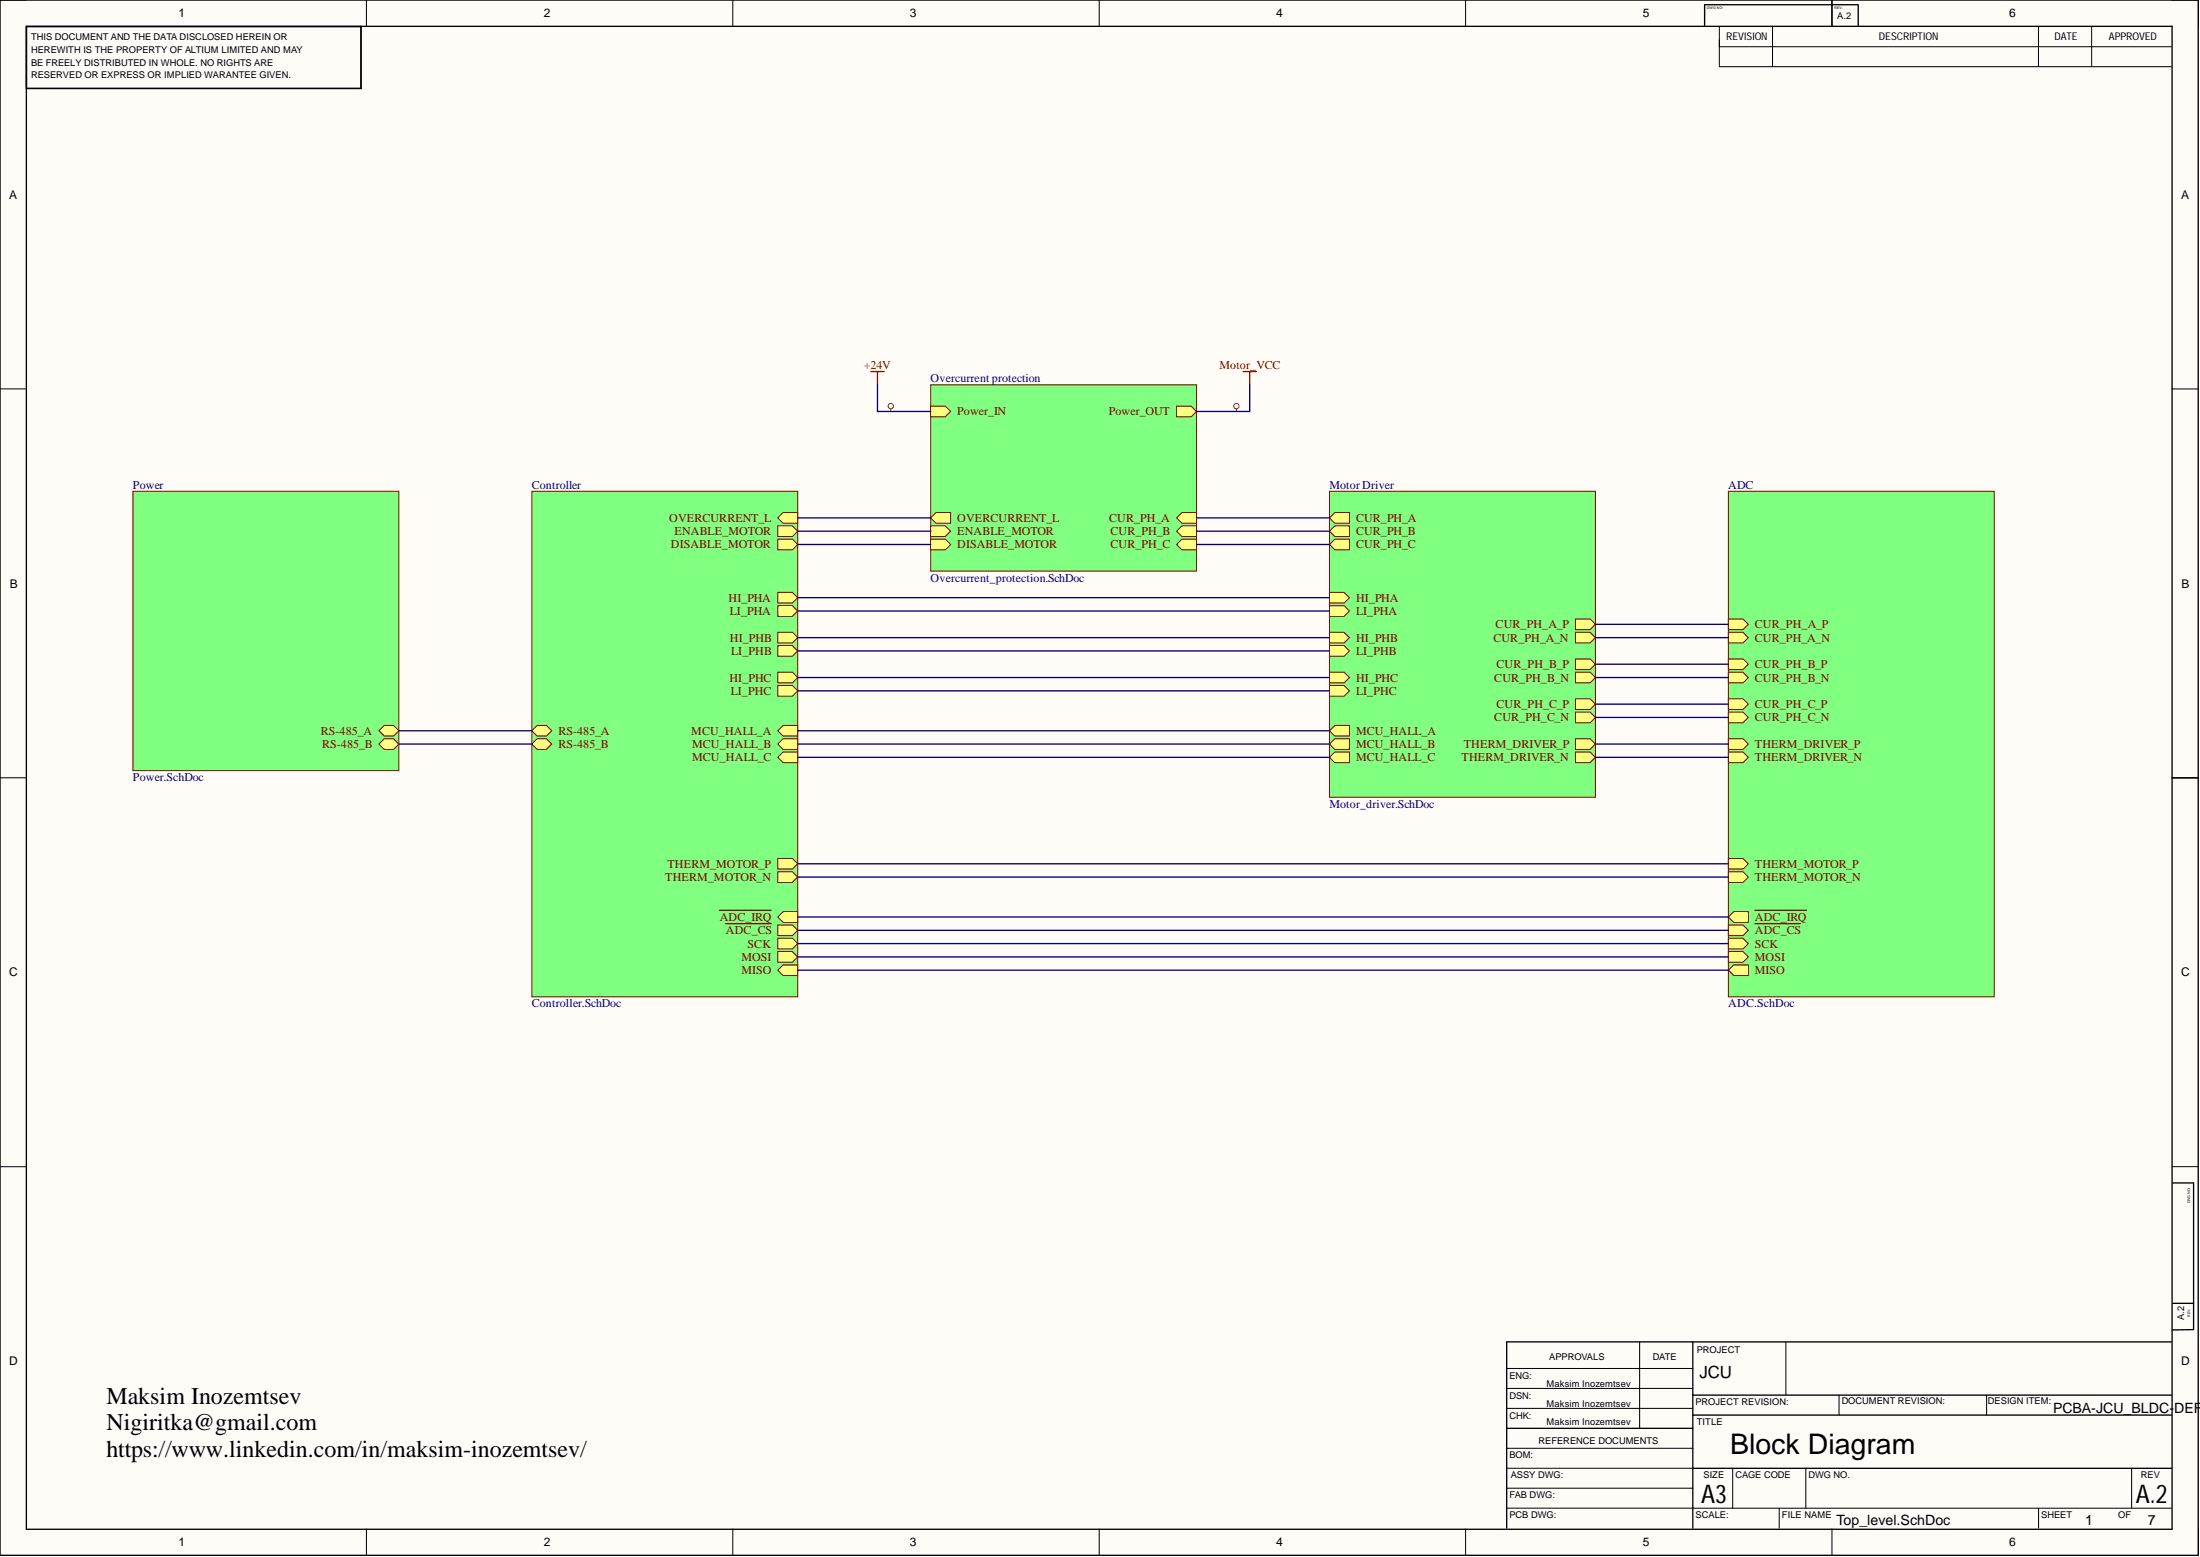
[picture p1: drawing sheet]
<svg xmlns="http://www.w3.org/2000/svg" width="420mm" height="297mm" viewBox="0 0 420 297" stroke-linecap="round" stroke-linejoin="round" font-family="sans-serif">
<g fill="#fffcf8">
<path d="M0 0h419.5v296.8h-419.5z" fill-rule="evenodd"/>
<path d="M5.1 5.1h409.3v286.6h-409.3z" fill-rule="evenodd"/>
</g>
<g fill="none" stroke="#000" stroke-width=".19">
<path d="M0 0h5.1M69.9 0v5.1M139.8 0v5.1M209.8 0v5.1M279.7 0v5.1M328.1 5.1v7.6M328.1 8.9h86.3M328.1 12.7h86.3M338.2 5.1v7.6M349.6 0v5.1M389 5.1v7.6M399.1 5.1v7.6"/>
<path d="M414.4 0h5.1v5.1M0 74.2h5.1M414.4 74.2h5.1M0 148.4h5.1M414.4 148.4h5.1M0 222.6h5.1M414.4 222.6h5.1M312.9 256v16.5M340.8 256v10.1M287.5 264.9h35.5M287.5 261.1h35.5M287.5 268.7h35.5"/>
<path d="M287.5 276.3h35.5M350.9 266.2v3.8M379.1 266.2v3.8M69.9 291.7v5.1M139.8 291.7v5.1M209.8 291.7v5.1M279.7 291.7v5.1M287.5 287.7h126.9M287.5 280.1h35.5M287.5 283.9h35.5M330.6 280.1v7.6M339.5 287.7v3.8"/>
<path d="M344.6 280.1v7.6M349.6 291.7v5.1M389 287.7v3.8M406.8 280.1v7.6M419.5 291.7v5.1"/>
</g>
<g fill="none" stroke="#000" stroke-width=".25">
<path d="M0 0h419.5v296.7h-419.5zM5 5.1h63.9v11.8h-63.9zM325.3 .9v4M325.3 .9h29.3M349.6 0v5M354.6 1v4M414.5 148.4h5M414.6 225.7h4v28h-4.1M323 256v35.5M414.4 256h-126.9v35.5M414.6 248.6h4M287.5 272.5h35.5"/>
<path d="M323 266.2h91.4M323 270h91.4M5 291.7v-286.7h409.5v286.7h-409.5M323 280.1h91.4"/>
</g>
<path d="M253.7 93.7h50.7v58.4h-50.7z" fill-rule="evenodd" fill="#80ff80"/>
<path d="M253.7 93.7h50.7v58.4h-50.7z" fill="none" stroke="#800000" stroke-width=".19"/>
<path d="M253.7 113h2.8l1 1-1 1h-2.8z" fill-rule="evenodd" fill="#ffff80"/>
<path d="M253.7 113h2.8l1 1-1 1h-2.8z" fill="none" stroke="#800000" stroke-width=".19"/>
<path d="M253.7 120.6h2.8l1 1-1 1.1h-2.8z" fill-rule="evenodd" fill="#ffff80"/>
<path d="M253.7 120.6h2.8l1 1-1 1.1h-2.8z" fill="none" stroke="#800000" stroke-width=".19"/>
<path d="M300.6 118.1h2.8l1 1-1 1h-2.8z" fill-rule="evenodd" fill="#ffff80"/>
<path d="M300.6 118.1h2.8l1 1-1 1h-2.8z" fill="none" stroke="#800000" stroke-width=".19"/>
<path d="M253.7 130.8h2.8l1 1-1 1h-2.8z" fill-rule="evenodd" fill="#ffff80"/>
<path d="M253.7 130.8h2.8l1 1-1 1h-2.8z" fill="none" stroke="#800000" stroke-width=".19"/>
<path d="M300.6 125.7h2.8l1 1-1 1h-2.8z" fill-rule="evenodd" fill="#ffff80"/>
<path d="M300.6 125.7h2.8l1 1-1 1h-2.8z" fill="none" stroke="#800000" stroke-width=".19"/>
<path d="M253.7 128.2h2.8l1 1.1-1 1h-2.8z" fill-rule="evenodd" fill="#ffff80"/>
<path d="M253.7 128.2h2.8l1 1.1-1 1h-2.8z" fill="none" stroke="#800000" stroke-width=".19"/>
<path d="M300.6 133.3h2.8l1 1-1 1h-2.8z" fill-rule="evenodd" fill="#ffff80"/>
<path d="M300.6 133.3h2.8l1 1-1 1h-2.8z" fill="none" stroke="#800000" stroke-width=".19"/>
<path d="M253.7 115.6h2.8l1 1-1 1h-2.8z" fill-rule="evenodd" fill="#ffff80"/>
<path d="M253.7 115.6h2.8l1 1-1 1h-2.8z" fill="none" stroke="#800000" stroke-width=".19"/>
<path d="M300.6 135.9h2.8l1 1-1 1h-2.8z" fill-rule="evenodd" fill="#ffff80"/>
<path d="M300.6 135.9h2.8l1 1-1 1h-2.8z" fill="none" stroke="#800000" stroke-width=".19"/>
<path d="M300.6 120.6h2.8l1 1-1 1.1h-2.8z" fill-rule="evenodd" fill="#ffff80"/>
<path d="M300.6 120.6h2.8l1 1-1 1.1h-2.8z" fill="none" stroke="#800000" stroke-width=".19"/>
<path d="M300.6 128.2h2.8l1 1.1-1 1h-2.8z" fill-rule="evenodd" fill="#ffff80"/>
<path d="M300.6 128.2h2.8l1 1.1-1 1h-2.8z" fill="none" stroke="#800000" stroke-width=".19"/>
<path d="M253.7 123.2h2.8l1 1-1 1h-2.8z" fill-rule="evenodd" fill="#ffff80"/>
<path d="M253.7 123.2h2.8l1 1-1 1h-2.8z" fill="none" stroke="#800000" stroke-width=".19"/>
<path d="M300.6 143.5h2.8l1 1-1 1h-2.8z" fill-rule="evenodd" fill="#ffff80"/>
<path d="M300.6 143.5h2.8l1 1-1 1h-2.8z" fill="none" stroke="#800000" stroke-width=".19"/>
<path d="M300.6 140.9h2.8l1 1-1 1.1h-2.8z" fill-rule="evenodd" fill="#ffff80"/>
<path d="M300.6 140.9h2.8l1 1-1 1.1h-2.8z" fill="none" stroke="#800000" stroke-width=".19"/>
<path d="M254.7 138.4h2.8v2h-2.8l-1-1z" fill-rule="evenodd" fill="#ffff80"/>
<path d="M254.7 138.4h2.8v2h-2.8l-1-1z" fill="none" stroke="#800000" stroke-width=".19"/>
<path d="M254.7 140.9h2.8v2.1h-2.8l-1-1.1z" fill-rule="evenodd" fill="#ffff80"/>
<path d="M254.7 140.9h2.8v2.1h-2.8l-1-1.1z" fill="none" stroke="#800000" stroke-width=".19"/>
<path d="M254.7 143.5h2.8v2h-2.8l-1-1z" fill-rule="evenodd" fill="#ffff80"/>
<path d="M254.7 143.5h2.8v2h-2.8l-1-1z" fill="none" stroke="#800000" stroke-width=".19"/>
<path d="M254.7 97.8h2.8v2h-2.8l-1-1z" fill-rule="evenodd" fill="#ffff80"/>
<path d="M254.7 97.8h2.8v2h-2.8l-1-1z" fill="none" stroke="#800000" stroke-width=".19"/>
<path d="M254.7 100.3h2.8v2.1h-2.8l-1-1.1z" fill-rule="evenodd" fill="#ffff80"/>
<path d="M254.7 100.3h2.8v2.1h-2.8l-1-1.1z" fill="none" stroke="#800000" stroke-width=".19"/>
<path d="M254.7 102.9h2.8v2h-2.8l-1-1z" fill-rule="evenodd" fill="#ffff80"/>
<path d="M254.7 102.9h2.8v2h-2.8l-1-1z" fill="none" stroke="#800000" stroke-width=".19"/>
<path d="M101.5 93.7h50.7v96.5h-50.7z" fill-rule="evenodd" fill="#80ff80"/>
<path d="M101.5 93.7h50.7v96.5h-50.7z" fill="none" stroke="#800000" stroke-width=".19"/>
<path d="M148.4 100.3h2.8l1 1-1 1.1h-2.8z" fill-rule="evenodd" fill="#ffff80"/>
<path d="M148.4 100.3h2.8l1 1-1 1.1h-2.8z" fill="none" stroke="#800000" stroke-width=".19"/>
<path d="M149.4 173.9h2.8v2.1h-2.8l-1-1.1z" fill-rule="evenodd" fill="#ffff80"/>
<path d="M149.4 173.9h2.8v2.1h-2.8l-1-1.1z" fill="none" stroke="#800000" stroke-width=".19"/>
<path d="M137.3 173.7h9.8" fill="none" stroke="#800000" stroke-width=".25"/>
<path d="M148.4 102.9h2.8l1 1-1 1h-2.8z" fill-rule="evenodd" fill="#ffff80"/>
<path d="M148.4 102.9h2.8l1 1-1 1h-2.8z" fill="none" stroke="#800000" stroke-width=".19"/>
<path d="M148.4 176.5h2.8l1 1-1 1h-2.8z" fill-rule="evenodd" fill="#ffff80"/>
<path d="M148.4 176.5h2.8l1 1-1 1h-2.8z" fill="none" stroke="#800000" stroke-width=".19"/>
<path d="M138.5 176.2h8.6" fill="none" stroke="#800000" stroke-width=".25"/>
<path d="M102.5 140.9h1.8l1 1-1 1.1h-1.8l-1-1.1z" fill-rule="evenodd" fill="#ffff80"/>
<path d="M102.5 140.9h1.8l1 1-1 1.1h-1.8l-1-1.1z" fill="none" stroke="#800000" stroke-width=".19"/>
<path d="M102.5 138.4h1.8l1 1-1 1h-1.8l-1-1z" fill-rule="evenodd" fill="#ffff80"/>
<path d="M102.5 138.4h1.8l1 1-1 1h-1.8l-1-1z" fill="none" stroke="#800000" stroke-width=".19"/>
<path d="M148.4 123.2h2.8l1 1-1 1h-2.8z" fill-rule="evenodd" fill="#ffff80"/>
<path d="M148.4 123.2h2.8l1 1-1 1h-2.8z" fill="none" stroke="#800000" stroke-width=".19"/>
<path d="M148.4 113h2.8l1 1-1 1h-2.8z" fill-rule="evenodd" fill="#ffff80"/>
<path d="M148.4 113h2.8l1 1-1 1h-2.8z" fill="none" stroke="#800000" stroke-width=".19"/>
<path d="M148.4 128.2h2.8l1 1.1-1 1h-2.8z" fill-rule="evenodd" fill="#ffff80"/>
<path d="M148.4 128.2h2.8l1 1.1-1 1h-2.8z" fill="none" stroke="#800000" stroke-width=".19"/>
<path d="M148.4 130.8h2.8l1 1-1 1h-2.8z" fill-rule="evenodd" fill="#ffff80"/>
<path d="M148.4 130.8h2.8l1 1-1 1h-2.8z" fill="none" stroke="#800000" stroke-width=".19"/>
<path d="M148.4 115.5h2.8l1 1.1-1 1h-2.8z" fill-rule="evenodd" fill="#ffff80"/>
<path d="M148.4 115.5h2.8l1 1.1-1 1h-2.8z" fill="none" stroke="#800000" stroke-width=".19"/>
<path d="M148.4 120.6h2.8l1 1-1 1.1h-2.8z" fill-rule="evenodd" fill="#ffff80"/>
<path d="M148.4 120.6h2.8l1 1-1 1.1h-2.8z" fill="none" stroke="#800000" stroke-width=".19"/>
<path d="M148.4 163.8h2.8l1 1-1 1h-2.8z" fill-rule="evenodd" fill="#ffff80"/>
<path d="M148.4 163.8h2.8l1 1-1 1h-2.8z" fill="none" stroke="#800000" stroke-width=".19"/>
<path d="M148.4 166.3h2.8l1 1-1 1h-2.8z" fill-rule="evenodd" fill="#ffff80"/>
<path d="M148.4 166.3h2.8l1 1-1 1h-2.8z" fill="none" stroke="#800000" stroke-width=".19"/>
<path d="M149.4 138.4h2.8v2h-2.8l-1-1z" fill-rule="evenodd" fill="#ffff80"/>
<path d="M149.4 138.4h2.8v2h-2.8l-1-1z" fill="none" stroke="#800000" stroke-width=".19"/>
<path d="M149.4 140.9h2.8v2.1h-2.8l-1-1.1z" fill-rule="evenodd" fill="#ffff80"/>
<path d="M149.4 140.9h2.8v2.1h-2.8l-1-1.1z" fill="none" stroke="#800000" stroke-width=".19"/>
<path d="M149.4 143.5h2.8v2h-2.8l-1-1z" fill-rule="evenodd" fill="#ffff80"/>
<path d="M149.4 143.5h2.8v2h-2.8l-1-1z" fill="none" stroke="#800000" stroke-width=".19"/>
<path d="M149.4 97.8h2.8v2h-2.8l-1-1z" fill-rule="evenodd" fill="#ffff80"/>
<path d="M149.4 97.8h2.8v2h-2.8l-1-1z" fill="none" stroke="#800000" stroke-width=".19"/>
<path d="M148.4 179h2.8l1 1-1 1h-2.8z" fill-rule="evenodd" fill="#ffff80"/>
<path d="M148.4 179h2.8l1 1-1 1h-2.8z" fill="none" stroke="#800000" stroke-width=".19"/>
<path d="M149.4 184.1h2.8v2h-2.8l-1-1z" fill-rule="evenodd" fill="#ffff80"/>
<path d="M149.4 184.1h2.8v2h-2.8l-1-1z" fill="none" stroke="#800000" stroke-width=".19"/>
<path d="M148.4 181.5h2.8l1 1.1-1 1h-2.8z" fill-rule="evenodd" fill="#ffff80"/>
<path d="M148.4 181.5h2.8l1 1.1-1 1h-2.8z" fill="none" stroke="#800000" stroke-width=".19"/>
<path d="M25.4 93.7h50.7v53.3h-50.7z" fill-rule="evenodd" fill="#80ff80"/>
<path d="M25.4 93.7h50.7v53.3h-50.7z" fill="none" stroke="#800000" stroke-width=".19"/>
<path d="M73.3 140.9h1.8l1 1-1 1.1h-1.8l-1-1.1z" fill-rule="evenodd" fill="#ffff80"/>
<path d="M73.3 140.9h1.8l1 1-1 1.1h-1.8l-1-1.1z" fill="none" stroke="#800000" stroke-width=".19"/>
<path d="M73.3 138.4h1.8l1 1-1 1h-1.8l-1-1z" fill-rule="evenodd" fill="#ffff80"/>
<path d="M73.3 138.4h1.8l1 1-1 1h-1.8l-1-1z" fill="none" stroke="#800000" stroke-width=".19"/>
<path d="M177.6 73.4h50.7v35.6h-50.7z" fill-rule="evenodd" fill="#80ff80"/>
<path d="M177.6 73.4h50.7v35.6h-50.7z" fill="none" stroke="#800000" stroke-width=".19"/>
<path d="M177.6 100.3h2.8l1 1-1 1.1h-2.8z" fill-rule="evenodd" fill="#ffff80"/>
<path d="M177.6 100.3h2.8l1 1-1 1.1h-2.8z" fill="none" stroke="#800000" stroke-width=".19"/>
<path d="M177.6 77.5h2.8l1 1-1 1h-2.8z" fill-rule="evenodd" fill="#ffff80"/>
<path d="M177.6 77.5h2.8l1 1-1 1h-2.8z" fill="none" stroke="#800000" stroke-width=".19"/>
<path d="M224.5 77.5h2.8l1 1-1 1h-2.8z" fill-rule="evenodd" fill="#ffff80"/>
<path d="M224.5 77.5h2.8l1 1-1 1h-2.8z" fill="none" stroke="#800000" stroke-width=".19"/>
<path d="M177.6 102.9h2.8l1 1-1 1h-2.8z" fill-rule="evenodd" fill="#ffff80"/>
<path d="M177.6 102.9h2.8l1 1-1 1h-2.8z" fill="none" stroke="#800000" stroke-width=".19"/>
<path d="M178.6 97.8h2.8v2h-2.8l-1-1z" fill-rule="evenodd" fill="#ffff80"/>
<path d="M178.6 97.8h2.8v2h-2.8l-1-1z" fill="none" stroke="#800000" stroke-width=".19"/>
<path d="M225.5 97.8h2.8v2h-2.8l-1-1z" fill-rule="evenodd" fill="#ffff80"/>
<path d="M225.5 97.8h2.8v2h-2.8l-1-1z" fill="none" stroke="#800000" stroke-width=".19"/>
<path d="M225.5 100.3h2.8v2.1h-2.8l-1-1.1z" fill-rule="evenodd" fill="#ffff80"/>
<path d="M225.5 100.3h2.8v2.1h-2.8l-1-1.1z" fill="none" stroke="#800000" stroke-width=".19"/>
<path d="M225.5 102.9h2.8v2h-2.8l-1-1z" fill-rule="evenodd" fill="#ffff80"/>
<path d="M225.5 102.9h2.8v2h-2.8l-1-1z" fill="none" stroke="#800000" stroke-width=".19"/>
<path d="M166.2 70.9h2.5M167.4 70.9v2.5M237.2 70.9h2.5M238.5 70.9v2.5" fill="none" stroke="#800000" stroke-width=".25"/>
<path d="M329.8 93.7h50.7v96.5h-50.7z" fill-rule="evenodd" fill="#80ff80"/>
<path d="M329.8 93.7h50.7v96.5h-50.7z" fill="none" stroke="#800000" stroke-width=".19"/>
<path d="M329.8 176.5h2.8l1 1-1 1h-2.8z" fill-rule="evenodd" fill="#ffff80"/>
<path d="M329.8 176.5h2.8l1 1-1 1h-2.8z" fill="none" stroke="#800000" stroke-width=".19"/>
<path d="M334.9 176.2h8.6" fill="none" stroke="#800000" stroke-width=".25"/>
<path d="M330.8 173.9h2.8v2.1h-2.8l-1-1.1z" fill-rule="evenodd" fill="#ffff80"/>
<path d="M330.8 173.9h2.8v2.1h-2.8l-1-1.1z" fill="none" stroke="#800000" stroke-width=".19"/>
<path d="M334.9 173.7h9.8" fill="none" stroke="#800000" stroke-width=".25"/>
<path d="M329.8 135.9h2.8l1 1-1 1h-2.8z" fill-rule="evenodd" fill="#ffff80"/>
<path d="M329.8 135.9h2.8l1 1-1 1h-2.8z" fill="none" stroke="#800000" stroke-width=".19"/>
<path d="M329.8 128.2h2.8l1 1.1-1 1h-2.8z" fill-rule="evenodd" fill="#ffff80"/>
<path d="M329.8 128.2h2.8l1 1.1-1 1h-2.8z" fill="none" stroke="#800000" stroke-width=".19"/>
<path d="M329.8 120.6h2.8l1 1-1 1.1h-2.8z" fill-rule="evenodd" fill="#ffff80"/>
<path d="M329.8 120.6h2.8l1 1-1 1.1h-2.8z" fill="none" stroke="#800000" stroke-width=".19"/>
<path d="M329.8 133.3h2.8l1 1-1 1h-2.8z" fill-rule="evenodd" fill="#ffff80"/>
<path d="M329.8 133.3h2.8l1 1-1 1h-2.8z" fill="none" stroke="#800000" stroke-width=".19"/>
<path d="M329.8 118.1h2.8l1 1-1 1h-2.8z" fill-rule="evenodd" fill="#ffff80"/>
<path d="M329.8 118.1h2.8l1 1-1 1h-2.8z" fill="none" stroke="#800000" stroke-width=".19"/>
<path d="M329.8 125.7h2.8l1 1-1 1h-2.8z" fill-rule="evenodd" fill="#ffff80"/>
<path d="M329.8 125.7h2.8l1 1-1 1h-2.8z" fill="none" stroke="#800000" stroke-width=".19"/>
<path d="M329.8 163.8h2.8l1 1-1 1h-2.8z" fill-rule="evenodd" fill="#ffff80"/>
<path d="M329.8 163.8h2.8l1 1-1 1h-2.8z" fill="none" stroke="#800000" stroke-width=".19"/>
<path d="M329.8 140.9h2.8l1 1-1 1.1h-2.8z" fill-rule="evenodd" fill="#ffff80"/>
<path d="M329.8 140.9h2.8l1 1-1 1.1h-2.8z" fill="none" stroke="#800000" stroke-width=".19"/>
<path d="M329.8 143.5h2.8l1 1-1 1h-2.8z" fill-rule="evenodd" fill="#ffff80"/>
<path d="M329.8 143.5h2.8l1 1-1 1h-2.8z" fill="none" stroke="#800000" stroke-width=".19"/>
<path d="M329.8 166.3h2.8l1 1-1 1h-2.8z" fill-rule="evenodd" fill="#ffff80"/>
<path d="M329.8 166.3h2.8l1 1-1 1h-2.8z" fill="none" stroke="#800000" stroke-width=".19"/>
<path d="M329.8 179h2.8l1 1-1 1h-2.8z" fill-rule="evenodd" fill="#ffff80"/>
<path d="M329.8 179h2.8l1 1-1 1h-2.8z" fill="none" stroke="#800000" stroke-width=".19"/>
<path d="M330.8 184.1h2.8v2h-2.8l-1-1z" fill-rule="evenodd" fill="#ffff80"/>
<path d="M330.8 184.1h2.8v2h-2.8l-1-1z" fill="none" stroke="#800000" stroke-width=".19"/>
<path d="M329.8 181.5h2.8l1 1.1-1 1h-2.8z" fill-rule="evenodd" fill="#ffff80"/>
<path d="M329.8 181.5h2.8l1 1.1-1 1h-2.8z" fill="none" stroke="#800000" stroke-width=".19"/>
<g fill="none" stroke="#f00" stroke-width=".19">
<path d="M170 78v.5M235.9 78v.5"/>
<circle cx="170" cy="77.5" r=".51"/>
<circle cx="235.9" cy="77.5" r=".51"/>
</g>
<g fill="none" stroke="#000080" stroke-width=".25">
<path d="M167.4 73.4v5.1h10.2M238.5 73.4v5.1h-10.2M152.2 98.8h25.4M228.3 98.8h25.4M152.2 116.6h101.5M152.2 114h101.5M152.2 101.3h25.4M152.2 103.9h25.4M228.3 101.3h25.4M228.3 103.9h25.4M304.4 119.1h25.4M76.1 139.4h25.4"/>
<path d="M152.2 121.6h101.5M152.2 129.3h101.5M152.2 131.8h101.5M152.2 124.2h101.5M152.2 139.4h101.5M304.4 121.6h25.4M304.4 126.7h25.4M304.4 129.3h25.4M304.4 134.3h25.4M304.4 136.9h25.4M76.1 141.9h25.4M152.2 141.9h101.5"/>
<path d="M152.2 144.5h101.5M304.4 141.9h25.4M304.4 144.5h25.4M152.2 177.5h177.6M152.2 174.9h177.6M152.2 167.3h177.6M152.2 164.8h177.6M152.2 185.1h177.6M152.2 182.6h177.6M152.2 180h177.6"/>
</g>
<text font-size="5.4" x="330.1" y="277.4">Block Diagram</text>
<g font-size="4.9">
<text x="324.6" y="286.8">A3</text>
<text x="407.6" y="286.8">A.2</text>
</g>
<g font-size="4.6">
<text x="20.3" y="267.8">Maksim Inozemtsev</text>
<text x="20.3" y="272.9">Nigiritka@gmail.com</text>
<text x="20.3" y="278">https://www.linkedin.com/in/maksim-inozemtsev/</text>
</g>
<text font-size="3.2" x="324.3" y="262.9">JCU</text>
<g font-size="2.7">
<text x="391.8" y="269.6">PCBA-JCU_BLDC-</text>
<text x="414.9" y="269.6">DEF</text>
<text x="350.4" y="290.9">Top_level.SchDoc</text>
<text x="397.9" y="290.9">1</text>
<text x="409.9" y="290.9">7</text>
</g>
<g font-size="2.3">
<text x="34.1" y="3.3">1</text>
<text x="103.8" y="3.3">2</text>
<text x="173.6" y="3.3">3</text>
<text x="243.5" y="3.3">4</text>
<text x="313.5" y="3.3">5</text>
<text x="383.4" y="3.3">6</text>
<text x="1.8" y="37.9">A</text>
<text x="416.2" y="37.9">A</text>
<text x="1.9" y="112.1">B</text>
<text x="416.3" y="112.1">B</text>
<text x="1.8" y="186.3">C</text>
<text x="416.2" y="186.3">C</text>
<text x="1.8" y="260.5">D</text>
<text x="416.2" y="260.5">D</text>
<text x="34.1" y="295">1</text>
<text x="103.8" y="295">2</text>
<text x="173.6" y="295">3</text>
<text x="243.5" y="295">4</text>
<text x="313.5" y="295">5</text>
<text x="383.4" y="295">6</text>
</g>
<g font-size="2.3" fill="#800000">
<text x="164.8" y="70.4">+24V</text>
<text x="232.7" y="70.4">Motor_VCC</text>
<text x="182.7" y="79.3">Power_IN</text>
<text x="211.6" y="79.3">Power_OUT</text>
<text x="127.7" y="99.6">OVERCURRENT_L</text>
<text x="182.7" y="99.6">OVERCURRENT_L</text>
<text x="211.7" y="99.6">CUR_PH_A</text>
<text x="258.8" y="99.6">CUR_PH_A</text>
<text x="128" y="104.6">DISABLE_MOTOR</text>
<text x="128.7" y="102.1">ENABLE_MOTOR</text>
<text x="182.7" y="102.1">ENABLE_MOTOR</text>
<text x="182.7" y="104.6">DISABLE_MOTOR</text>
<text x="211.9" y="102.1">CUR_PH_B</text>
<text x="211.9" y="104.6">CUR_PH_C</text>
<text x="258.8" y="102.1">CUR_PH_B</text>
<text x="258.8" y="104.6">CUR_PH_C</text>
<text x="139" y="114.8">HI_PHA</text>
<text x="139.3" y="117.3">LI_PHA</text>
<text x="258.8" y="114.8">HI_PHA</text>
<text x="258.8" y="117.3">LI_PHA</text>
<text x="285.4" y="119.9">CUR_PH_A_P</text>
<text x="334.9" y="119.9">CUR_PH_A_P</text>
<text x="139.3" y="122.4">HI_PHB</text>
<text x="139.5" y="124.9">LI_PHB</text>
<text x="258.8" y="122.4">HI_PHB</text>
<text x="258.8" y="124.9">LI_PHB</text>
<text x="285" y="122.4">CUR_PH_A_N</text>
<text x="334.9" y="122.4">CUR_PH_A_N</text>
<text x="139.2" y="130">HI_PHC</text>
<text x="258.8" y="130">HI_PHC</text>
<text x="285.1" y="130">CUR_PH_B_N</text>
<text x="285.6" y="127.5">CUR_PH_B_P</text>
<text x="334.9" y="130">CUR_PH_B_N</text>
<text x="334.9" y="127.5">CUR_PH_B_P</text>
<text x="139.4" y="132.6">LI_PHC</text>
<text x="258.8" y="132.6">LI_PHC</text>
<text x="285.1" y="137.6">CUR_PH_C_N</text>
<text x="285.6" y="135.1">CUR_PH_C_P</text>
<text x="334.9" y="137.6">CUR_PH_C_N</text>
<text x="334.9" y="135.1">CUR_PH_C_P</text>
<text x="61.2" y="140.2">RS-485_A</text>
<text x="61.5" y="142.7">RS-485_B</text>
<text x="106.5" y="142.7">RS-485_B</text>
<text x="106.5" y="140.2">RS-485_A</text>
<text x="131.9" y="140.2">MCU_HALL_A</text>
<text x="132.1" y="142.7">MCU_HALL_B</text>
<text x="258.8" y="140.2">MCU_HALL_A</text>
<text x="258.8" y="142.7">MCU_HALL_B</text>
<text x="279.3" y="142.7">THERM_DRIVER_P</text>
<text x="334.9" y="142.7">THERM_DRIVER_P</text>
<text x="132.1" y="145.2">MCU_HALL_C</text>
<text x="258.8" y="145.2">MCU_HALL_C</text>
<text x="278.9" y="145.2">THERM_DRIVER_N</text>
<text x="334.9" y="145.2">THERM_DRIVER_N</text>
<text x="127.3" y="165.6">THERM_MOTOR_P</text>
<text x="334.9" y="165.6">THERM_MOTOR_P</text>
<text x="126.9" y="168.1">THERM_MOTOR_N</text>
<text x="334.9" y="168.1">THERM_MOTOR_N</text>
<text x="137.3" y="175.7">ADC_IRQ</text>
<text x="138.5" y="178.2">ADC_CS</text>
<text x="334.9" y="178.2">ADC_CS</text>
<text x="334.9" y="175.7">ADC_IRQ</text>
<text x="141.5" y="185.9">MISO</text>
<text x="141.5" y="183.3">MOSI</text>
<text x="142.7" y="180.8">SCK</text>
<text x="334.9" y="180.8">SCK</text>
<text x="334.9" y="185.9">MISO</text>
<text x="334.9" y="183.3">MOSI</text>
</g>
<g font-size="2.3" fill="#000080">
<text x="177.6" y="72.9">Overcurrent protection</text>
<text x="25.4" y="93.2">Power</text>
<text x="101.5" y="93.2">Controller</text>
<text x="253.7" y="93.2">Motor Driver</text>
<text x="329.8" y="93.2">ADC</text>
<text x="177.6" y="111">Overcurrent_protection.SchDoc</text>
<text x="25.4" y="149.1">Power.SchDoc</text>
<text x="253.7" y="154.1">Motor_driver.SchDoc</text>
<text x="101.5" y="192.2">Controller.SchDoc</text>
<text x="329.8" y="192.2">ADC.SchDoc</text>
</g>
<g font-size="2">
<text x="329.4" y="7.7">REVISION</text>
<text x="358.5" y="7.7">DESCRIPTION</text>
<text x="392" y="7.7">DATE</text>
<text x="402.4" y="7.7">APPROVED</text>
</g>
<g font-size="1.8">
<text x="350.6" y="3.6">A.2</text>
<text x="5.9" y="7.6">THIS DOCUMENT AND THE DATA DISCLOSED HEREIN OR</text>
<text x="5.9" y="10.1">HEREWITH IS THE PROPERTY OF ALTIUM LIMITED AND MAY</text>
<text x="5.9" y="12.5">BE FREELY DISTRIBUTED IN WHOLE. NO RIGHTS ARE</text>
<text x="5.9" y="14.9">RESERVED OR EXPRESS OR IMPLIED WARANTEE GIVEN.</text>
<text x="416.8" y="251.8" transform="rotate(-90 416.8 251.8)">A.2</text>
<text x="288" y="263">ENG:</text>
<text x="295.6" y="259.5">APPROVALS</text>
<text x="315.4" y="259.5">DATE</text>
<text x="323.8" y="258.2">PROJECT</text>
<text x="288" y="266.8">DSN:</text>
<text x="295.1" y="264.5">Maksim Inozemtsev</text>
<text x="295.1" y="268.3">Maksim Inozemtsev</text>
<text x="323.5" y="268.1">PROJECT REVISION:</text>
<text x="351.4" y="267.8">DOCUMENT REVISION:</text>
<text x="379.3" y="267.8">DESIGN ITEM:</text>
<text x="288" y="270.6">CHK:</text>
<text x="293.6" y="275.4">REFERENCE DOCUMENTS</text>
<text x="295.1" y="271.9">Maksim Inozemtsev</text>
<text x="323.8" y="271.9">TITLE</text>
<text x="288" y="278.2">BOM:</text>
<text x="288" y="285.8">FAB DWG:</text>
<text x="288.3" y="282">ASSY DWG:</text>
<text x="325.1" y="282">SIZE</text>
<text x="331.1" y="282">CAGE CODE</text>
<text x="345.1" y="282">DWG NO.</text>
<text x="408.5" y="282">REV</text>
<text x="288" y="289.7">PCB DWG:</text>
<text x="323.5" y="289.7">SCALE:</text>
<text x="340" y="289.7">FILE NAME</text>
<text x="389.5" y="289.7">SHEET</text>
<text x="404.2" y="289.7">OF</text>
</g>
<g font-size=".7">
<text x="325.7" y="1.8">DWG NO:</text>
<text x="350.1" y="1.8">REV:</text>
<text x="417.9" y="229.6" transform="rotate(-90 417.9 229.6)">DWG NO:</text>
<text x="417.9" y="251.2" transform="rotate(-90 417.9 251.2)">REV:</text>
</g>
</svg>
